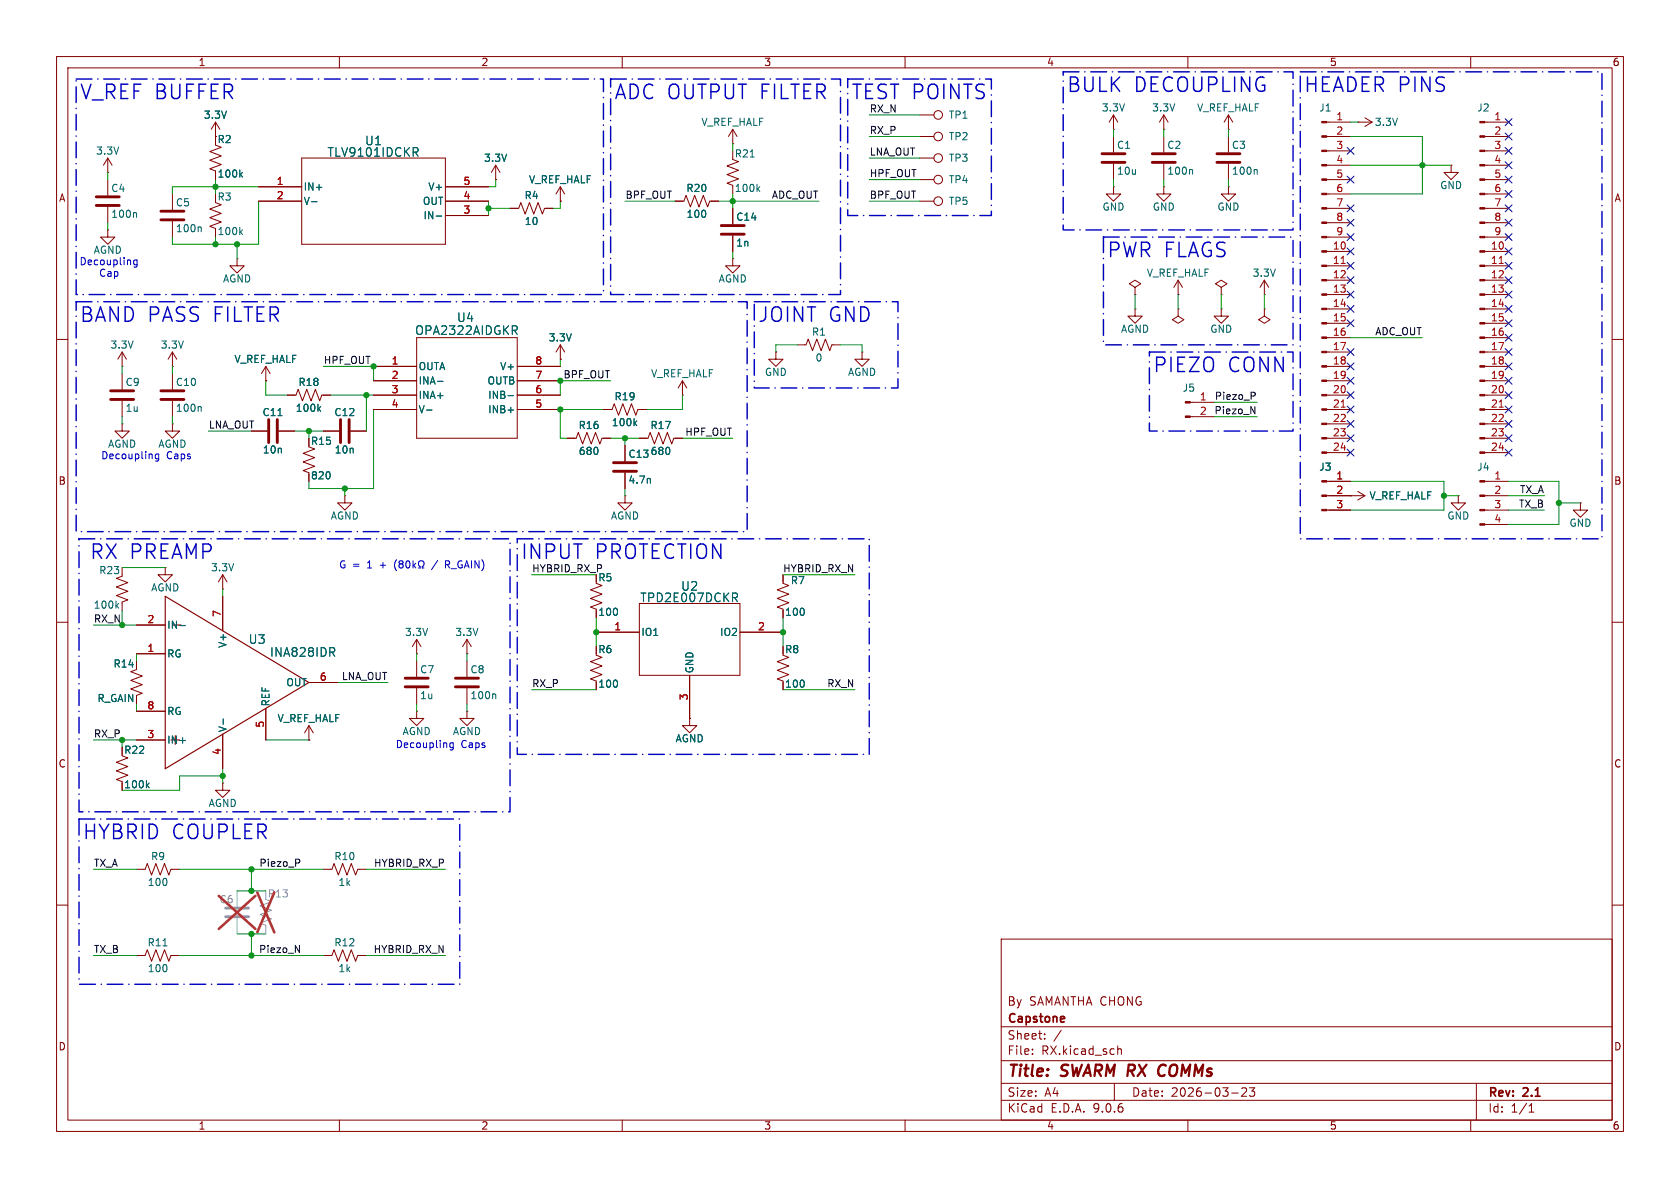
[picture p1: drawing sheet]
<svg xmlns="http://www.w3.org/2000/svg" width="297mm" height="210mm" viewBox="0 0 297 210" stroke-linecap="round" stroke-linejoin="round" font-family="sans-serif">
<g fill="none" stroke="#840000" stroke-width=".18">
<path d="M10 10h277v190h-277zM12 12h273v186h-273zM60 10v2M110 10v2M160 10v2M210 10v2M260 10v2M19 30.5h.1M19 27.9v2.6M19 31.8v2.7M19 36.6v2.8M19 27.9l-.7 1.3"/>
<path d="M19 27.9l.8 1.3M30.5 34.3v2.8M30.5 39.1v2.8M38.1 35.8l1 .4-2 .8 2 .7-2 .8 2 .7-2 .8 1 .4M38.1 25.7l1 .3-2 .8 2 .8-2 .7 2 .8-2 .7 1 .4M38.1 21.6l-.8 1.3M38.1 21.6l.8 1.3M38.1 21.6v2.5M45.7 35.6h7.6M45.7 33h7.6M53.3 27.9h25.4v15.3h-25.4zM78.7 35.6h7.7"/>
<path d="M78.7 33h7.7M78.7 38.1h7.7M87.6 31.8h.1M87.6 29.2l-.7 1.3M87.6 29.2l.8 1.3M87.6 29.2v2.6M90.2 36.8h1.5l.4-1 .7 2 .8-2 .8 2 .7-2 .8 2 .4-1h1.5M99.1 35.6h.1M99.1 33v2.6M99.1 33l-.8 1.3M99.1 33l.7 1.3M119.4 35.6h1.5l.4-1.1 .7 2.1 .8-2.1 .8 2.1 .7-2.1 .8 2.1 .4-1h1.5"/>
<path d="M129.5 28.2l1.1 .4-2.1 .7 2.1 .8-2.1 .8 2.1 .7-2.1 .8 1 .4M129.5 25.4h.1M129.5 22.9v2.5M129.5 36.8v2.8M129.5 22.9l-.7 1.2M129.5 22.9l.8 1.2M162.6 35.6h2.5M162.6 24.1h2.5M162.6 31.8h2.5M162.6 27.9h2.5M162.6 20.3h2.5M196.8 22.9h.1"/>
<path d="M196.8 33v1.3h1.3l-1.3 1.3-1.2-1.3h1.2M196.8 33h.1M196.8 20.3l-.7 1.3M196.8 20.3l.8 1.3M196.8 20.3v2.6M196.8 24.1v2.8M196.8 29v2.8M205.7 33v1.3h1.3l-1.3 1.3-1.2-1.3h1.2M205.7 33h.1M205.7 22.9h.1M205.7 20.3l-.7 1.3M205.7 20.3l.8 1.3"/>
<path d="M205.7 20.3v2.6M205.7 24.1v2.8M205.7 29v2.8M217.2 22.9h.1M217.2 33v1.3h1.2l-1.2 1.3-1.3-1.3h1.3M217.2 33h.1M217.2 20.3l-.8 1.3M217.2 20.3l.7 1.3M217.2 20.3v2.6M217.2 24.1v2.8M217.2 29v2.8M234.5 21.6h4.3"/>
<path d="M234.5 24.1h4.3M234.5 26.7h4.3M234.5 29.2h4.3M234.5 31.8h4.3M234.5 34.3h4.3M234.5 36.8h4.3M234.5 39.4h4.3M240 21.6h.1M240 21.6h2.6M241.3 20.8l1.3 .8M242.6 21.6l-1.3 .8M256.5 29.2v1.3h1.3l-1.3 1.3-1.2-1.3h1.2"/>
<path d="M256.5 29.2h.1M262.5 21.6h4.2M262.5 24.1h4.2M262.5 26.7h4.2M262.5 29.2h4.2M262.5 31.8h4.2M262.5 34.3h4.2M262.5 36.8h4.2M262.5 39.4h4.2M19 40.6v1.3h1.3l-1.3 1.3-1.2-1.3h1.2M19 40.6h.1M41.9 45.7v1.3h1.3l-1.3 1.3-1.3-1.3h1.3"/>
<path d="M41.9 45.7h.1M73.7 59.7h17.7v17.8h-17.7zM129.5 45.7v1.3h1.3l-1.3 1.3-1.2-1.3h1.2M129.5 45.7h.1M129.5 41.7v2.8M200.7 50.8l1-.6-1-.7-1.1 .7 1.1 .6v1.3M200.7 52.1h.1M200.7 54.6v1.3h1.2l-1.2 1.3-1.3-1.3h1.3M200.7 54.6h.1M208.3 52.1h.1M208.3 54.6v1.3l1 .6-1 .7-1-.7 1-.6M208.3 54.6h.1"/>
<path d="M208.3 49.5l-.8 1.3M208.3 49.5l.7 1.3M208.3 49.5v2.6M215.9 50.8l1-.6-1-.7-1 .7 1 .6v1.3M215.9 52.1h.1M215.9 54.6v1.3h1.3l-1.3 1.3-1.3-1.3h1.3M215.9 54.6h.1M223.5 54.6v1.3l1 .6-1 .7-1-.7 1-.6M223.5 54.6h.1M223.5 52.1h.1M223.5 49.5l-.7 1.3M223.5 49.5l.8 1.3"/>
<path d="M223.5 49.5v2.6M234.5 41.9h4.3M234.5 44.5h4.3M234.5 47h4.3M234.5 49.5h4.3M234.5 52.1h4.3M234.5 54.6h4.3M234.5 57.2h4.3M234.5 59.7h4.3M262.5 41.9h4.2M262.5 44.5h4.2M262.5 47h4.2"/>
<path d="M262.5 49.5h4.2M262.5 52.1h4.2M262.5 54.6h4.2M262.5 57.2h4.2M262.5 59.7h4.2M10 60h2M21.6 64.8h.1M21.6 74.9v1.3h1.3l-1.3 1.3-1.3-1.3h1.3M21.6 74.9h.1M21.6 62.2v2.6M21.6 66v2.8M21.6 70.9v2.8"/>
<path d="M21.6 62.2l-.8 1.3M21.6 62.2l.8 1.3M30.5 74.9v1.3h1.2l-1.2 1.3-1.3-1.3h1.3M30.5 74.9h.1M30.5 64.8h.1M30.5 62.2l-.8 1.3M30.5 62.2l.7 1.3M30.5 62.2v2.6M30.5 66v2.8M30.5 70.9v2.8M44.4 76.2h2.8M47 67.3h.1"/>
<path d="M47 64.8v2.5M47 64.8l-.8 1.2M47 64.8l.8 1.2M49.3 76.2h2.8M50.8 69.9h1.5l.4-1.1 .8 2.1 .7-2.1 .8 2.1 .8-2.1 .7 2.1 .4-1h1.5M54.6 79l1 .4-2 .7 2 .8-2 .8 2 .7-2 .8 1 .4M57.1 76.2h2.8M62 76.2h2.8M66 69.9h7.7M66 72.4h7.7M66 64.8h7.7M66 67.3h7.7"/>
<path d="M91.4 69.9h7.7M91.4 72.4h7.7M91.4 64.8h7.7M91.4 67.3h7.7M99.1 63.5h.1M99.1 61l-.8 1.2M99.1 61l.7 1.2M99.1 61v2.5M100.3 77.5h1.6l.3-1 .8 2 .8-2 .7 2 .8-2 .7 2 .4-1h1.5M106.7 72.4h1.5l.4-1 .7 2 .8-2 .8 2 .7-2 .8 2 .4-1h1.5M110.5 78.7v2.8M113 77.5h1.6l.3-1 .8 2 .8-2 .7 2 .8-2 .7 2 .4-1h1.5"/>
<path d="M120.6 69.9h.1M120.6 67.3l-.7 1.3M120.6 67.3l.8 1.3M120.6 67.3v2.6M137.2 62.2v1.3h1.2l-1.2 1.3-1.3-1.3h1.3M137.2 62.2h.1M141 61h1.5l.4-1.1 .7 2.1 .8-2.1 .8 2.1 .7-2.1 .8 2.1 .4-1h1.5M152.4 62.2v1.3h1.3l-1.3 1.3-1.3-1.3h1.3M152.4 62.2h.1M210.4 71.1h4.2M210.4 73.7h4.2M234.5 69.9h4.3"/>
<path d="M234.5 77.5h4.3M234.5 72.4h4.3M234.5 62.2h4.3M234.5 64.8h4.3M234.5 67.3h4.3M234.5 74.9h4.3M262.5 69.9h4.2M262.5 77.5h4.2M262.5 72.4h4.2M262.5 62.2h4.2M262.5 64.8h4.2M262.5 67.3h4.2"/>
<path d="M262.5 74.9h4.2M285 60h2M61 87.6v1.3h1.2l-1.2 1.3-1.3-1.3h1.3M61 87.6h.1M110.5 87.6v1.3h1.3l-1.3 1.3-1.3-1.3h1.3M110.5 87.6h.1M110.5 83.6v2.8M234.5 80h4.3M234.5 85.1h4.3M234.5 87.6h6.8M234.5 90.2h4.3M238.8 87.6h.1"/>
<path d="M240 86.9l1.3 .7M241.3 87.6l-1.3 .8M257.8 87.6v1.3h1.3l-1.3 1.3-1.3-1.3h1.3M257.8 87.6h.1M262.5 80h4.2M262.5 85.1h4.2M262.5 87.6h4.2M262.5 90.2h4.2M262.5 92.7h4.2M279.4 88.9v1.3h1.3l-1.3 1.2-1.3-1.2h1.3M279.4 88.9h.1M10 110h2"/>
<path d="M21.6 100.3v1.6l-1 .3 2 .8-2 .8 2 .7-2 .8 2 .7-1 .4v1.6M24.1 116.8v1.6l-1 .3 2 .8-2 .8 2 .7-2 .8 2 .8-1 .3M24.1 110.5h5.1M24.1 115.6h5.1M29.2 100.3v1.3h1.3l-1.3 1.3-1.3-1.3h1.3M39.4 104.1h.1M39.4 101.6v2.5M39.4 105.4v6.1M39.4 101.6l-.8 1.3M39.4 101.6l.7 1.3M73.7 115.6h.1M73.7 113l-.8 1.3"/>
<path d="M73.7 113l.7 1.3M73.7 113v2.6M73.7 116.8v2.8M82.5 115.6h.1M82.5 113v2.6M82.5 116.8v2.8M82.5 113l-.7 1.3M82.5 113l.8 1.3M105.4 115.8l1 .4-2 .8 2 .7-2 .8 2 .8-2 .7 1 .4M105.4 103.1l1 .4-2 .8 2 .7-2 .8 2 .8-2 .7 1 .4M105.4 111.8h7.6M113 106.7h17.8v12.7h-17.8z"/>
<path d="M121.9 119.4v7.6M130.8 111.8h7.6M138.4 101.6v1.5l1 .4-2 .8 2 .7-2 .8 2 .8-2 .7 1 .4M138.4 115.8l1 .4-2 .8 2 .7-2 .8 2 .8-2 .7 1 .4M285 110h2M21.6 133.6l1 .4-2 .7 2 .8-2 .8 2 .7-2 .8 1 .4M24.1 130.8h5.1M24.1 125.7h5.1M39.4 138.4v1.3h1.2l-1.2 1.3-1.3-1.3h1.3M39.4 138.4h.1M39.4 129.8v6.1M47 125.2v5.6"/>
<path d="M54.6 130.8h.1M54.6 120.7h5.1M54.6 128.3l-.8 1.2M54.6 128.3l.8 1.2M54.6 128.3v2.5M73.7 125.7v1.3h1.2l-1.2 1.3-1.3-1.3h1.3M73.7 125.7h.1M73.7 121.7v2.8M82.5 125.7v1.3h1.3l-1.3 1.3-1.2-1.3h1.2M82.5 125.7h.1M82.5 121.7v2.8M121.9 127v1.3h1.3l-1.3 1.2-1.3-1.2h1.3"/>
<path d="M121.9 127h.1M24.1 153.7h1.6l.3-1 .8 2 .8-2 .7 2 .8-2 .7 2 .4-1h1.5M57.1 153.7h1.6l.4-1 .7 2 .8-2 .7 2 .8-2 .8 2 .3-1h1.6M10 160h2M24.1 168.9h1.6l.3-1 .8 2 .8-2 .7 2 .8-2 .7 2 .4-1h1.5M57.1 168.9h1.6l.4-1 .7 2 .8-2 .7 2 .8-2 .8 2 .3-1h1.6M177 166h108v32h-108zM285 160h2M60 198v2M110 198v2M160 198v2M177 194.5h108"/>
<path d="M177 191.5h108M177 187.5h108M177 181.5h108M182.5 186.3v.1M182.5 185.5v.1M184.7 183.6v.1M184.7 182.8v.1M187.6 182.1l-1.3 2M197 191.5v3M197.6 184.9v1.5M197.6 185.5l.2-.1 .4 .1v.9M210 198v2"/>
<path d="M217.7 193.2h1.2M219.5 192.4l.6-.1 .2 .1 .1 .3-.9 1.1h.9M220.9 192.3h.9l-.5 .6 .4 .1v.7l-.2 .1h-.4l-.2-.1M260 198v2M261 191.5v6.5M270.3 196.6h.9M270.3 195.5l.4-.4v1.5"/>
<circle cx="165.9" cy="27.9" r=".76"/>
<circle cx="165.9" cy="24.1" r=".76"/>
<circle cx="165.9" cy="20.3" r=".76"/>
<circle cx="165.9" cy="31.7" r=".76"/>
<circle cx="165.9" cy="35.6" r=".76"/>
</g>
<path d="M205.7 188.2l-.4 .1M205.8 190.1l-.5 .1" fill="none" stroke="#840000" stroke-width=".4"/>
<path d="M188.1 179.8l.1 .2-.7 .2" fill="none" stroke="#840000" stroke-width=".3"/>
<path d="M29.2 105.4l25.4 15.3-25.4 15.2z" fill="none" stroke="#840000" stroke-width=".2"/>
<g fill="none" stroke="#006464" stroke-width=".18">
<path d="M24 37.6l.1 .2v.6M42.5 30.8l.4 .5M42.9 30.5l-.5 .5M55.1 35.7h1M73.4 26.9l.5 .7M73.6 26.1l.3 .3-.1 .4-.2 .1M77.1 38.2h1M132.6 27.8h.8M134 33.4l.3 .5M134.3 33l-.5 .5M210.7 30l.1 .1v.7M222.1 30l.2 .1v.7"/>
<path d="M35.4 40.1l.2 .2v.7M42.5 41l.4 .5M42.9 40.6l-.5 .5M90.9 58.4l.5 .7M91.3 57.7l.1 .2-.1 .4M35.4 71.9l.2 .2v.6M49.1 73.5h.8M56.3 72.2l.4 .5M56.7 71.9l-.5 .5M75.4 72.5h1M77.3 67.4h1M89.8 72.5h1"/>
<path d="M89.8 69.9h1M112.2 74.8l.4 .5M112.6 74.4l-.5 .5M114.9 84.6l.1 .8M20.6 107l.4 .5M21 106.7l-.5 .5M31.8 110.6h1M58.7 115.3l.5 .7M58.9 114.5l.3 .3-.1 .3-.2 .2M129.9 105.6l.5 .8M130.1 104.8l.3 .3-.1 .4-.2 .1M26 138.8l.4 .5"/>
<path d="M26.4 138.4l-.5 .5M39.5 127.1v.9M87.5 122.7l.1 .2v.6M28.8 167.2h.7"/>
</g>
<g fill="none" stroke="#840000" stroke-width=".51">
<path d="M17 34.8h4.1M17 36.3h4.1M28.4 37.3h4.1M28.4 38.9h4.1M127.5 39.9h4.1M194.8 27.2h4.1M194.8 28.7h4.1M203.7 27.2h4.1M203.7 28.7h4.1M215.1 27.2h4.1M215.1 28.7h4.1M127.5 41.4h4.1"/>
<path d="M19.6 69.1h4M19.6 70.6h4M28.4 69.1h4.1M28.4 70.6h4.1M47.5 74.2v4M49 74.2v4M60.2 74.2v4M61.7 74.2v4M108.5 81.8h4M108.5 83.3h4M71.6 119.9h4.1M80.5 119.9h4.1"/>
<path d="M71.6 121.4h4.1M80.5 121.4h4.1"/>
</g>
<path d="M41.9 157.5v2.8M47 159l1 .4-2 .7 2 .8-2 .8 2 .7-2 .8 1 .4v1.5M41.9 162.3v2.8" fill="none" stroke="#a1a1a1" stroke-width=".18"/>
<path d="M38.7 158.4l6.4 5.8M45.1 158.4l-6.4 5.8M45.5 157.8l3 7M48.5 157.8l-3 7" fill="none" stroke="#e12e31" stroke-width=".46"/>
<g fill="#840000" stroke="#840000" stroke-width=".18">
<path d="M209.5 71h.9v.2h-.9z"/>
<path d="M209.5 73.5h.9v.3h-.9z"/>
<path d="M233.7 21.5h.8v.2h-.8z"/>
<path d="M233.7 24h.8v.3h-.8z"/>
<path d="M233.7 26.5h.8v.3h-.8z"/>
<path d="M233.7 29.1h.8v.2h-.8z"/>
<path d="M233.7 31.6h.8v.3h-.8z"/>
<path d="M233.7 34.2h.8v.2h-.8z"/>
<path d="M233.7 36.7h.8v.3h-.8z"/>
<path d="M233.7 39.2h.8v.3h-.8z"/>
<path d="M233.7 41.8h.8v.2h-.8z"/>
<path d="M233.7 44.3h.8v.3h-.8z"/>
<path d="M233.7 46.9h.8v.2h-.8z"/>
<path d="M233.7 49.4h.8v.3h-.8z"/>
<path d="M233.7 51.9h.8v.3h-.8z"/>
<path d="M233.7 54.5h.8v.2h-.8z"/>
<path d="M233.7 57h.8v.3h-.8z"/>
<path d="M233.7 59.6h.8v.2h-.8z"/>
<path d="M233.7 62.1h.8v.3h-.8z"/>
<path d="M233.7 64.6h.8v.3h-.8z"/>
<path d="M233.7 67.2h.8v.2h-.8z"/>
<path d="M233.7 69.7h.8v.3h-.8z"/>
<path d="M233.7 72.3h.8v.2h-.8z"/>
<path d="M233.7 74.8h.8v.3h-.8z"/>
<path d="M233.7 77.3h.8v.3h-.8z"/>
<path d="M233.7 79.9h.8v.2h-.8z"/>
<path d="M261.6 21.5h.9v.2h-.9z"/>
<path d="M261.6 24h.9v.3h-.9z"/>
<path d="M261.6 26.5h.9v.3h-.9z"/>
<path d="M261.6 29.1h.9v.2h-.9z"/>
<path d="M261.6 31.6h.9v.3h-.9z"/>
<path d="M261.6 34.2h.9v.2h-.9z"/>
<path d="M261.6 36.7h.9v.3h-.9z"/>
<path d="M261.6 39.2h.9v.3h-.9z"/>
<path d="M261.6 41.8h.9v.2h-.9z"/>
<path d="M261.6 44.3h.9v.3h-.9z"/>
<path d="M261.6 46.9h.9v.2h-.9z"/>
<path d="M261.6 49.4h.9v.3h-.9z"/>
<path d="M261.6 51.9h.9v.3h-.9z"/>
<path d="M261.6 54.5h.9v.2h-.9z"/>
<path d="M261.6 57h.9v.3h-.9z"/>
<path d="M261.6 59.6h.9v.2h-.9z"/>
<path d="M261.6 62.1h.9v.3h-.9z"/>
<path d="M261.6 64.6h.9v.3h-.9z"/>
<path d="M261.6 67.2h.9v.2h-.9z"/>
<path d="M261.6 69.7h.9v.3h-.9z"/>
<path d="M261.6 72.3h.9v.2h-.9z"/>
<path d="M261.6 74.8h.9v.3h-.9z"/>
<path d="M261.6 77.3h.9v.3h-.9z"/>
<path d="M261.6 79.9h.9v.2h-.9z"/>
<path d="M233.7 85h.8v.2h-.8z"/>
<path d="M233.7 87.5h.8v.3h-.8z"/>
<path d="M233.7 90h.8v.3h-.8z"/>
<path d="M261.6 85h.9v.2h-.9z"/>
<path d="M261.6 87.5h.9v.3h-.9z"/>
<path d="M261.6 90h.9v.3h-.9z"/>
<path d="M261.6 92.6h.9v.2h-.9z"/>
</g>
<path d="M237.1 46.6h.7M265 46.6h.8M237.1 72h.7M265 72h.8" fill="none" stroke="#a90000" stroke-width=".18"/>
<path d="M39.9 160.5h4M39.9 162.1h4" fill="none" stroke="#a1a1a1" stroke-width=".51"/>
<path d="M221.1 71.9l.7 1.2v-1.2M221.8 69.4l.1 .2-.1 .3M52.9 151.9l.1 .2-.1 .4M52.2 167.1l.7 1.3v-1.3" fill="none" stroke="#0f0f0f" stroke-width=".18"/>
<g fill="none" stroke="#009600" stroke-width=".18">
<path d="M19 30.5v1.3M19 39.4v1.2M38.1 31.8v2.5M45.7 33h-15.2v1.3M45.7 35.6v7.6h-15.2v-1.3M86.4 35.6v2.5M86.4 36.8h3.8M87.6 31.8v1.2h-1.2M99.1 35.6v1.2h-1.3M110.5 35.6h8.9M127 35.6h17.8M129.5 25.4v1.3"/>
<path d="M129.5 34.3v2.5M153.7 20.3h8.9M153.7 35.6h8.9M153.7 31.8h8.9M153.7 24.1h8.9M153.7 27.9h8.9M196.8 22.9v1.2M196.8 31.8v1.2M205.7 22.9v1.2M205.7 31.8v1.2M217.2 22.9v1.2M217.2 31.8v1.2"/>
<path d="M238.8 24.1h12.7v10.2h-12.7M238.8 29.2h17.7M238.8 21.6h1.2M38.1 41.9v1.3M41.9 43.2v2.5M129.5 44.5v1.2M200.7 52.1v2.5M208.3 52.1v2.5M215.9 52.1v2.5M223.5 52.1v2.5M238.8 59.7h12.7M21.6 64.8v1.2"/>
<path d="M21.6 73.7v1.2M30.5 64.8v1.2M30.5 73.7v1.2M36.8 76.2h7.6M47 67.3v2.6h3.8M52.1 76.2h5M54.6 76.2v1.3M57.1 64.8h8.9v2.5M58.4 69.9h7.6M64.8 69.9v6.3M66 72.4v14h-11.4v-1.3M99.1 63.5v1.3"/>
<path d="M106.7 72.4h-7.6v5.1h1.2M107.9 67.3h-8.8v2.6M107.9 77.5h5.1M110.5 77.5v1.2M120.6 69.9v2.5h-6.3M120.6 77.5h8.9M141 61h-3.8v1.2M148.6 61h3.8v1.2M214.6 71.1h7.6M214.6 73.7h7.6M61 86.4v1.2M110.5 86.4v1.2"/>
<path d="M238.8 85.1h16.5v5.1h-16.5M255.3 87.6h2.5M266.7 85.1h8.9v7.6h-8.9M266.7 90.2h6.3M266.7 87.6h6.3M275.6 88.9h3.8M16.5 110.5h7.6M21.6 108v2.5M21.6 100.3h7.6M24.1 115.6v1.2M39.4 104.1v1.3M73.7 115.6v1.2"/>
<path d="M82.5 115.6v1.2M94 101.6h11.4M105.4 109.2v5.1M138.4 109.2v5.1M138.4 101.6h12.7M16.5 130.8h7.6M21.6 130.8v1.3M24.1 124.5v1.2M39.4 135.9v2.5M39.4 137.2h-7.7v2.5h-10.1M47 130.8h7.6M59.7 120.7h8.9"/>
<path d="M73.7 124.5v1.2M82.5 124.5v1.2M94 121.9h11.4M138.4 121.9h12.7M16.5 153.7h7.6M31.7 153.7h25.4M41.9 157.5h5.1M44.4 153.7v3.8M64.8 153.7h13.9M16.5 168.9h7.6M31.7 168.9h25.4M41.9 165.1h5.1"/>
<path d="M44.4 165.1v3.8M64.8 168.9h13.9"/>
</g>
<g fill="none" stroke="#000084" stroke-width=".18">
<path d="M238.2 36.2l1.2 1.2M238.2 38.8l1.2 1.2M238.2 26.1l1.2 1.2M238.2 31.1l1.2 1.3M239.4 36.2l-1.2 1.2M239.4 38.8l-1.2 1.2M239.4 26.1l-1.2 1.2M239.4 31.1l-1.2 1.3M266.1 38.8l1.2 1.2M266.1 21l1.2 1.2M266.1 36.2l1.2 1.2M266.1 33.7l1.2 1.2"/>
<path d="M266.1 26.1l1.2 1.2M266.1 31.1l1.2 1.3M266.1 28.6l1.2 1.2M266.1 23.5l1.2 1.2M267.3 38.8l-1.2 1.2M267.3 21l-1.2 1.2M267.3 36.2l-1.2 1.2M267.3 33.7l-1.2 1.2M267.3 28.6l-1.2 1.2M267.3 26.1l-1.2 1.2M267.3 31.1l-1.2 1.3M267.3 23.5l-1.2 1.2"/>
<path d="M238.2 41.3l1.2 1.2M238.2 56.5l1.2 1.3M238.2 54l1.2 1.2M238.2 48.9l1.2 1.2M238.2 46.4l1.2 1.2M238.2 43.8l1.2 1.3M238.2 51.5l1.2 1.2M239.4 48.9l-1.2 1.2M239.4 41.3l-1.2 1.2M239.4 56.5l-1.2 1.3M239.4 54l-1.2 1.2M239.4 46.4l-1.2 1.2"/>
<path d="M239.4 43.8l-1.2 1.3M239.4 51.5l-1.2 1.2M266.1 54l1.2 1.2M266.1 41.3l1.2 1.2M266.1 46.4l1.2 1.2M266.1 43.8l1.2 1.3M266.1 59.1l1.2 1.2M266.1 48.9l1.2 1.2M266.1 56.5l1.2 1.3M266.1 51.5l1.2 1.2M267.3 54l-1.2 1.2M267.3 43.8l-1.2 1.3"/>
<path d="M267.3 41.3l-1.2 1.2M267.3 46.4l-1.2 1.2M267.3 59.1l-1.2 1.2M267.3 51.5l-1.2 1.2M267.3 48.9l-1.2 1.2M267.3 56.5l-1.2 1.3M238.2 71.8l1.2 1.2M238.2 79.4l1.2 1.2M238.2 74.3l1.2 1.2M238.2 66.7l1.2 1.2M238.2 69.2l1.2 1.3M238.2 64.2l1.2 1.2"/>
<path d="M238.2 61.6l1.2 1.2M238.2 76.9l1.2 1.2M239.4 71.8l-1.2 1.2M239.4 69.2l-1.2 1.3M239.4 74.3l-1.2 1.2M239.4 79.4l-1.2 1.2M239.4 64.2l-1.2 1.2M239.4 76.9l-1.2 1.2M239.4 61.6l-1.2 1.2M239.4 66.7l-1.2 1.2M266.1 66.7l1.2 1.2M266.1 64.2l1.2 1.2"/>
<path d="M266.1 71.8l1.2 1.2M266.1 61.6l1.2 1.2M266.1 69.2l1.2 1.3M266.1 74.3l1.2 1.2M266.1 79.4l1.2 1.2M266.1 76.9l1.2 1.2M267.3 66.7l-1.2 1.2M267.3 64.2l-1.2 1.2M267.3 71.8l-1.2 1.2M267.3 61.6l-1.2 1.2M267.3 69.2l-1.2 1.3M267.3 74.3l-1.2 1.2"/>
<path d="M267.3 79.4l-1.2 1.2M267.3 76.9l-1.2 1.2"/>
</g>
<g fill="none" stroke="#0000c2" stroke-width=".18">
<path d="M24.2 46v1l-.2 .2h-.3M24.2 46h-.3l-.3 .2 .1 .5h.5M28.1 80.3v1l-.3 .2h-.3M28.1 80.3h-.4l-.2 .2 .1 .5h.5M70.1 99a1.46 1.46 0 0 0 0 1.9M70.8 99.7l-.3-.3 .3-.3h.2l.3 .3-.3 .3M70.8 99.7l-.3 .2 .1 .4 .2 .1 .3-.1 .2-.1v-.3l-.3-.2M70.8 99.7h.2M71.9 99.2l.2-.1a.68 .68 0 0 1 .4 .7 .68 .68 0 0 1-.4 .6 .84 .84 0 0 1-.2-1.2zM73 99.1v1.3M73.1 99.9l.4 .5M73.5 99.6l-.5 .4"/>
<path d="M77.4 99.1l-1.1 1.6M78.8 99.8l.6-.1 .1-.1-.1-.3-.6-.2v1.3M79.1 99.8l.4 .6M81.7 99.2a.59 .59 0 0 0-.8 .6 .59 .59 0 0 0 .8 .5v-.4h-.2M83.4 99.1v1.3M84.7 99.1v1.3l-.7-1.3v1.3M85.2 99a1.46 1.46 0 0 1 0 1.9M74 100.4h.3v-.2a.54 .54 0 0 1-.3-.8 .54 .54 0 0 1 .8-.2 .58 .58 0 0 1-.1 1v.2h.3M79.7 100.5h1M82.1 100.4l.4-1.3 .4 1.3M82.2 100h.6M80.1 131.4l-.3-.1-.3 .3 .1 .5h.5"/>
<path d="M80.1 131.3v1l-.2 .3-.3-.1"/>
</g>
<path d="M13.5 14h93.2v38.1h-93.2zM107.9 14h40.7v38.1h-40.7zM149.9 14h25.4v24.1h-25.4zM188 12.7h40.6v27.9h-40.6zM229.9 12.7h53.3v82.6h-53.3zM13.5 53.3h118.6v40.7h-118.6zM133.3 53.3h25.4v15.3h-25.4zM195.1 41.9h33.5v19.1h-33.5zM203.2 62.2h25.4v14h-25.4zM14 95.3h76.2v48.2h-76.2zM91.4 95.3h62.3v38.1h-62.3zM14 144.8h67.3v29.2h-67.3z" fill="none" stroke="#0000c2" stroke-width=".25" stroke-dasharray="2.8 1 .1 1"/>
<g fill="#009600" stroke="#009600" stroke-width=".18">
<circle cx="105.4" cy="111.8" r=".46"/>
<circle cx="138.4" cy="111.8" r=".46"/>
<circle cx="251.5" cy="29.2" r=".46"/>
<circle cx="275.6" cy="88.9" r=".46"/>
<circle cx="255.3" cy="87.6" r=".46"/>
<circle cx="21.6" cy="130.8" r=".46"/>
<circle cx="21.6" cy="110.5" r=".46"/>
<circle cx="61" cy="86.4" r=".46"/>
<circle cx="54.6" cy="76.2" r=".46"/>
<circle cx="38.1" cy="33" r=".46"/>
<circle cx="38.1" cy="43.2" r=".46"/>
<circle cx="41.9" cy="43.2" r=".46"/>
<circle cx="44.4" cy="157.5" r=".46"/>
<circle cx="44.4" cy="165.1" r=".46"/>
<circle cx="44.4" cy="168.9" r=".46"/>
<circle cx="44.4" cy="153.7" r=".46"/>
<circle cx="86.4" cy="36.8" r=".46"/>
<circle cx="64.8" cy="69.9" r=".46"/>
<circle cx="66" cy="64.8" r=".46"/>
<circle cx="129.5" cy="35.6" r=".46"/>
<circle cx="39.4" cy="137.2" r=".46"/>
<circle cx="99.1" cy="72.4" r=".46"/>
<circle cx="99.1" cy="67.3" r=".46"/>
<circle cx="110.5" cy="77.5" r=".46"/>
</g>
<g font-size="3.5" fill="#0000c2">
<text x="14" y="17.9">V_REF BUFFER</text>
<text x="108.5" y="17.9">ADC OUTPUT FILTER</text>
<text x="150.4" y="17.9">TEST POINTS</text>
<text x="188.5" y="16.6">BULK DECOUPLING</text>
<text x="230.4" y="16.6">HEADER PINS</text>
<text x="195.6" y="45.9">PWR FLAGS</text>
<text x="14" y="57.3">BAND PASS FILTER</text>
<text x="133.9" y="57.3">JOINT GND</text>
<text x="203.7" y="66.2">PIEZO</text>
<text x="217" y="66.2">CONN</text>
<text x="15.7" y="99.2">RX PREAMP</text>
<text x="91.9" y="99.2">INPUT</text>
<text x="105.1" y="99.2">PROTECTION</text>
<text x="14.5" y="148.7">HYBRID COUPLER</text>
</g>
<g font-size="2.8" fill="#840000">
<text x="178" y="190.9">Title:</text>
<text x="187.7" y="190.9">SWARM RX</text>
<text x="206.4" y="190.9">COMMs</text>
</g>
<g font-size="2.1" fill="#006464">
<text x="57.8" y="27.9">TLV9101IDCKR</text>
<text x="64.4" y="25.9">U1</text>
<text x="73.3" y="59.4">OPA2322AIDGKR</text>
<text x="80.7" y="57.1">U4</text>
<text x="113.1" y="106.7">TPD2E007DCKR</text>
<text x="120.3" y="104.6">U2</text>
<text x="43.9" y="114">U3</text>
<text x="47.6" y="116.3">INA828IDR</text>
</g>
<g font-size="2.1" fill="#840000">
<text x="178" y="178">By</text>
<text x="181.9" y="178">SAMANTHA CHONG</text>
<text x="178" y="184">Sheet:</text>
<text x="178" y="181.2">Capstone</text>
<text x="178" y="186.7">File:</text>
<text x="184.1" y="186.7">RX.kicad_sch</text>
<text x="178" y="196.9">KiCad</text>
<text x="178" y="194.1">Size:</text>
<text x="184.7" y="194.1">A4</text>
<text x="185.7" y="196.9">E.D.A.</text>
<text x="193.3" y="196.9">9.0.6</text>
<text x="200" y="194.1">Date:</text>
<text x="207" y="194.1">2026-03-23</text>
<text x="263" y="194.3">Rev:</text>
<text x="263" y="196.9">Id:</text>
<text x="267.1" y="196.9">1/1</text>
<text x="269.4" y="194.3">2.1</text>
</g>
<g font-size="1.8" fill="#840000">
<text x="35" y="11.9">1</text>
<text x="85" y="11.9">2</text>
<text x="135" y="11.9">3</text>
<text x="185" y="11.9">4</text>
<text x="235" y="11.9">5</text>
<text x="285" y="11.9">6</text>
<text x="38.4" y="25.5">R2</text>
<text x="10.3" y="35.9">A</text>
<text x="38.4" y="31.6">100k</text>
<text x="285.3" y="35.9">A</text>
<text x="54.9" y="78.8">R15</text>
<text x="10.3" y="85.9">B</text>
<text x="54.9" y="84.9">820</text>
<text x="285.3" y="85.9">B</text>
<text x="105.7" y="103">R5</text>
<text x="105.7" y="109.1">100</text>
<text x="138.7" y="109.1">100</text>
<text x="105.7" y="115.7">R6</text>
<text x="138.7" y="115.7">R8</text>
<text x="17.1" y="124.3">R_GAIN</text>
<text x="105.7" y="121.8">100</text>
<text x="138.7" y="121.8">100</text>
<text x="10.3" y="135.9">C</text>
<text x="21.9" y="133.5">R22</text>
<text x="285.3" y="135.9">C</text>
<text x="21.9" y="139.5">100k</text>
<text x="10.3" y="185.9">D</text>
<text x="285.3" y="185.9">D</text>
<text x="35" y="199.9">1</text>
<text x="85" y="199.9">2</text>
<text x="135" y="199.9">3</text>
<text x="185" y="199.9">4</text>
<text x="235" y="199.9">5</text>
<text x="285" y="199.9">6</text>
</g>
<g font-size="1.8" fill="#006464">
<text x="35.9" y="21.2">3.3V</text>
<text x="123.9" y="22.5">V_REF_HALF</text>
<text x="167.6" y="21.2">TP1</text>
<text x="194.7" y="19.9">3.3V</text>
<text x="203.6" y="19.9">3.3V</text>
<text x="211.5" y="19.9">V_REF_HALF</text>
<text x="233.1" y="19.9">J1</text>
<text x="243" y="22.5">3.3V</text>
<text x="261.1" y="19.9">J2</text>
<text x="16.9" y="27.5">3.3V</text>
<text x="85.5" y="28.8">3.3V</text>
<text x="129.8" y="28">R21</text>
<text x="167.6" y="28.8">TP3</text>
<text x="167.6" y="25">TP2</text>
<text x="197.4" y="26.5">C1</text>
<text x="206.3" y="26.5">C2</text>
<text x="217.7" y="26.5">C3</text>
<text x="19.6" y="34.1">C4</text>
<text x="38.4" y="35.7">R3</text>
<text x="53.6" y="33.9">IN+</text>
<text x="75.6" y="33.9">V+</text>
<text x="92.6" y="35.4">R4</text>
<text x="93.4" y="32.6">V_REF_HALF</text>
<text x="121.2" y="34.1">R20</text>
<text x="129.8" y="34.1">100k</text>
<text x="167.6" y="32.6">TP4</text>
<text x="197.4" y="31.1">10u</text>
<text x="206.3" y="31.1">100n</text>
<text x="217.7" y="31.1">100n</text>
<text x="254.5" y="33.6">GND</text>
<text x="19.6" y="38.7">100n</text>
<text x="31" y="36.7">C5</text>
<text x="31" y="41.2">100n</text>
<text x="38.4" y="41.8">100k</text>
<text x="53.6" y="36.4">V-</text>
<text x="74.7" y="36.4">OUT</text>
<text x="74.8" y="39">IN-</text>
<text x="92.7" y="40">10</text>
<text x="121.3" y="38.7">100</text>
<text x="130.1" y="39.2">C14</text>
<text x="167.6" y="36.4">TP5</text>
<text x="194.8" y="37.4">GND</text>
<text x="203.7" y="37.4">GND</text>
<text x="215.1" y="37.4">GND</text>
<text x="130.1" y="43.8">1n</text>
<text x="39.3" y="50.1">AGND</text>
<text x="127" y="50.1">AGND</text>
<text x="202.6" y="49.1">V_REF_HALF</text>
<text x="221.4" y="49.1">3.3V</text>
<text x="143.4" y="59.5">R1</text>
<text x="198.1" y="59">AGND</text>
<text x="213.9" y="59">GND</text>
<text x="19.4" y="61.8">3.3V</text>
<text x="28.3" y="61.8">3.3V</text>
<text x="41.4" y="64.4">V_REF_HALF</text>
<text x="73.9" y="65.6">OUTA</text>
<text x="88.3" y="65.6">V+</text>
<text x="96.9" y="60.6">3.3V</text>
<text x="144.1" y="64.1">0</text>
<text x="22.1" y="68.4">C9</text>
<text x="31" y="68.4">C10</text>
<text x="52.7" y="68.4">R18</text>
<text x="73.9" y="68.2">INA-</text>
<text x="73.9" y="70.7">INA+</text>
<text x="86.1" y="68.2">OUTB</text>
<text x="86.2" y="70.7">INB-</text>
<text x="108.5" y="71">R19</text>
<text x="115" y="66.9">V_REF_HALF</text>
<text x="135.1" y="66.6">GND</text>
<text x="149.8" y="66.6">AGND</text>
<text x="209" y="69.4">J5</text>
<text x="22.1" y="73">1u</text>
<text x="31" y="73">100n</text>
<text x="46.3" y="73.8">C11</text>
<text x="52.2" y="73">100k</text>
<text x="59" y="73.8">C12</text>
<text x="73.9" y="73.3">V-</text>
<text x="86.2" y="73.3">INB+</text>
<text x="102.2" y="76">R16</text>
<text x="108.1" y="75.5">100k</text>
<text x="114.9" y="76">R17</text>
<text x="27.9" y="79.3">AGND</text>
<text x="46.4" y="80.4">10n</text>
<text x="59.1" y="80.4">10n</text>
<text x="102.2" y="80.6">680</text>
<text x="111" y="81.1">C13</text>
<text x="114.9" y="80.6">680</text>
<text x="233.1" y="83.4">J3</text>
<text x="261.1" y="83.4">J4</text>
<text x="111" y="85.7">4.7n</text>
<text x="242" y="88.5">V_REF_HALF</text>
<text x="58.4" y="92">AGND</text>
<text x="107.9" y="92">AGND</text>
<text x="255.8" y="92">GND</text>
<text x="277.4" y="93.3">GND</text>
<text x="17.4" y="101.7">R23</text>
<text x="37.2" y="101.2">3.3V</text>
<text x="16.5" y="107.8">100k</text>
<text x="26.6" y="104.7">AGND</text>
<text x="139.7" y="103.5">R7</text>
<text x="29.5" y="111.4">IN-</text>
<text x="71.5" y="112.6">3.3V</text>
<text x="80.4" y="112.6">3.3V</text>
<text x="113.3" y="112.6">IO1</text>
<text x="127.2" y="112.6">IO2</text>
<text x="20" y="118.2">R14</text>
<text x="29.5" y="116.4">RG</text>
<text x="40.2" y="114.6" transform="rotate(-90 40.2 114.6)">V+</text>
<text x="74.2" y="119.2">C7</text>
<text x="83.1" y="119.2">C8</text>
<text x="122.8" y="119.1" transform="rotate(-90 122.8 119.1)">GND</text>
<text x="47.9" y="125" transform="rotate(-90 47.9 125)">REF</text>
<text x="50.5" y="121.5">OUT</text>
<text x="74.2" y="123.8">1u</text>
<text x="83.1" y="123.8">100n</text>
<text x="29.5" y="131.7">IN+</text>
<text x="29.5" y="126.6">RG</text>
<text x="40.2" y="129.5" transform="rotate(-90 40.2 129.5)">V-</text>
<text x="49" y="127.9">V_REF_HALF</text>
<text x="71.1" y="130.1">AGND</text>
<text x="80" y="130.1">AGND</text>
<text x="119.3" y="131.4">AGND</text>
<text x="36.8" y="142.8">AGND</text>
<text x="26.6" y="152.2">R9</text>
<text x="59" y="152.2">R10</text>
<text x="26" y="156.8">100</text>
<text x="59.7" y="156.8">1k</text>
<text x="26" y="167.5">R11</text>
<text x="59" y="167.5">R12</text>
<text x="26" y="172.1">100</text>
<text x="59.7" y="172.1">1k</text>
</g>
<g font-size="1.8" fill="#0f0f0f">
<text x="153.7" y="20">RX_N</text>
<text x="153.7" y="23.8">RX_P</text>
<text x="153.7" y="27.6">LNA_OUT</text>
<text x="110.5" y="35.2">BPF_OUT</text>
<text x="136.4" y="35.2">ADC_OUT</text>
<text x="153.7" y="31.4">HPF_OUT</text>
<text x="153.7" y="35.2">BPF_OUT</text>
<text x="243" y="59.3">ADC_OUT</text>
<text x="57.1" y="64.4">HPF_OUT</text>
<text x="99.5" y="67">BPF_OUT</text>
<text x="214.7" y="70.8">Piezo_P</text>
<text x="36.8" y="75.9">LNA_OUT</text>
<text x="121.1" y="77.1">HPF_OUT</text>
<text x="214.6" y="73.3">Piezo_N</text>
<text x="268.4" y="89.8">TX_B</text>
<text x="268.6" y="87.3">TX_A</text>
<text x="94" y="101.3">HYBRID_RX_P</text>
<text x="138.3" y="101.3">HYBRID_RX_N</text>
<text x="16.5" y="110.1">RX_N</text>
<text x="60.3" y="120.3">LNA_OUT</text>
<text x="94" y="121.6">RX_P</text>
<text x="146.1" y="121.6">RX_N</text>
<text x="16.5" y="130.5">RX_P</text>
<text x="16.5" y="153.3">TX_A</text>
<text x="45.8" y="153.3">Piezo_P</text>
<text x="66" y="153.3">HYBRID_RX_P</text>
<text x="16.5" y="168.6">TX_B</text>
<text x="45.7" y="168.6">Piezo_N</text>
<text x="66" y="168.6">HYBRID_RX_N</text>
</g>
<g font-size="1.8" fill="#a90000">
<text x="236.1" y="21.3">1</text>
<text x="236.1" y="23.9">2</text>
<text x="264.1" y="21.3">1</text>
<text x="264.1" y="23.9">2</text>
<text x="236.1" y="26.4">3</text>
<text x="236.1" y="29">4</text>
<text x="264.1" y="26.4">3</text>
<text x="264.1" y="29">4</text>
<text x="48.8" y="32.8">1</text>
<text x="48.8" y="35.3">2</text>
<text x="81.8" y="32.8">5</text>
<text x="81.8" y="35.3">4</text>
<text x="236.1" y="31.5">5</text>
<text x="236.1" y="34">6</text>
<text x="264.1" y="31.5">5</text>
<text x="264.1" y="34">6</text>
<text x="81.8" y="37.8">3</text>
<text x="236.1" y="36.6">7</text>
<text x="236.1" y="39.1">8</text>
<text x="236.1" y="41.7">9</text>
<text x="264.1" y="36.6">7</text>
<text x="264.1" y="39.1">8</text>
<text x="264.1" y="41.7">9</text>
<text x="235.5" y="44.2">10</text>
<text x="235.5" y="46.7">11</text>
<text x="263.5" y="44.2">10</text>
<text x="263.5" y="46.7">11</text>
<text x="235.5" y="49.3">12</text>
<text x="235.5" y="51.8">13</text>
<text x="263.5" y="49.3">12</text>
<text x="263.5" y="51.8">13</text>
<text x="235.5" y="54.4">14</text>
<text x="235.5" y="56.9">15</text>
<text x="235.5" y="59.4">16</text>
<text x="263.5" y="54.4">14</text>
<text x="263.5" y="56.9">15</text>
<text x="263.5" y="59.4">16</text>
<text x="69.1" y="64.5">1</text>
<text x="94.5" y="64.5">8</text>
<text x="235.5" y="62">17</text>
<text x="235.5" y="64.5">18</text>
<text x="263.5" y="62">17</text>
<text x="263.5" y="64.5">18</text>
<text x="69.1" y="67.1">2</text>
<text x="69.1" y="69.6">3</text>
<text x="94.5" y="67.1">7</text>
<text x="94.5" y="69.6">6</text>
<text x="212" y="70.9">1</text>
<text x="235.5" y="67.1">19</text>
<text x="235.5" y="69.6">20</text>
<text x="263.5" y="67.1">19</text>
<text x="263.5" y="69.6">20</text>
<text x="69.1" y="72.1">4</text>
<text x="94.5" y="72.1">5</text>
<text x="212" y="73.4">2</text>
<text x="235.5" y="72.1">21</text>
<text x="235.5" y="74.7">22</text>
<text x="235.5" y="77.2">23</text>
<text x="263.5" y="72.1">21</text>
<text x="263.5" y="74.7">22</text>
<text x="263.5" y="77.2">23</text>
<text x="235.5" y="79.8">24</text>
<text x="263.5" y="79.8">24</text>
<text x="236.1" y="84.8">1</text>
<text x="236.1" y="87.4">2</text>
<text x="236.1" y="89.9">3</text>
<text x="264.1" y="84.8">1</text>
<text x="264.1" y="87.4">2</text>
<text x="264.1" y="89.9">3</text>
<text x="264.1" y="92.5">4</text>
<text x="26" y="110.2">2</text>
<text x="39.1" y="109.2" transform="rotate(-90 39.1 109.2)">7</text>
<text x="108.5" y="111.5">1</text>
<text x="133.9" y="111.5">2</text>
<text x="26" y="115.3">1</text>
<text x="26" y="125.5">8</text>
<text x="56.4" y="120.4">6</text>
<text x="121.7" y="123.9" transform="rotate(-90 121.7 123.9)">3</text>
<text x="26" y="130.6">3</text>
<text x="46.7" y="128.7" transform="rotate(-90 46.7 128.7)">5</text>
<text x="39.1" y="133.5" transform="rotate(-90 39.1 133.5)">4</text>
</g>
<g font-size="1.8" fill="#0000c2">
<text x="14" y="47.1">Decoupling</text>
<text x="16.5" y="45.1">AGND</text>
<text x="17.4" y="49.1">Cap</text>
<text x="17.8" y="81.4">Decoupling</text>
<text x="19" y="79.3">AGND</text>
<text x="29.4" y="81.4">Caps</text>
<text x="59.9" y="100.7">G =</text>
<text x="65" y="100.7">1</text>
<text x="67.4" y="100.7">+</text>
<text x="69.9" y="132.4">Decoupling</text>
<text x="81.5" y="132.4">Caps</text>
</g>
<g font-size="1.8" fill="#989898">
<text x="38.7" y="159.9">C6</text>
<text x="47.3" y="158.9">R13</text>
</g>
</svg>
